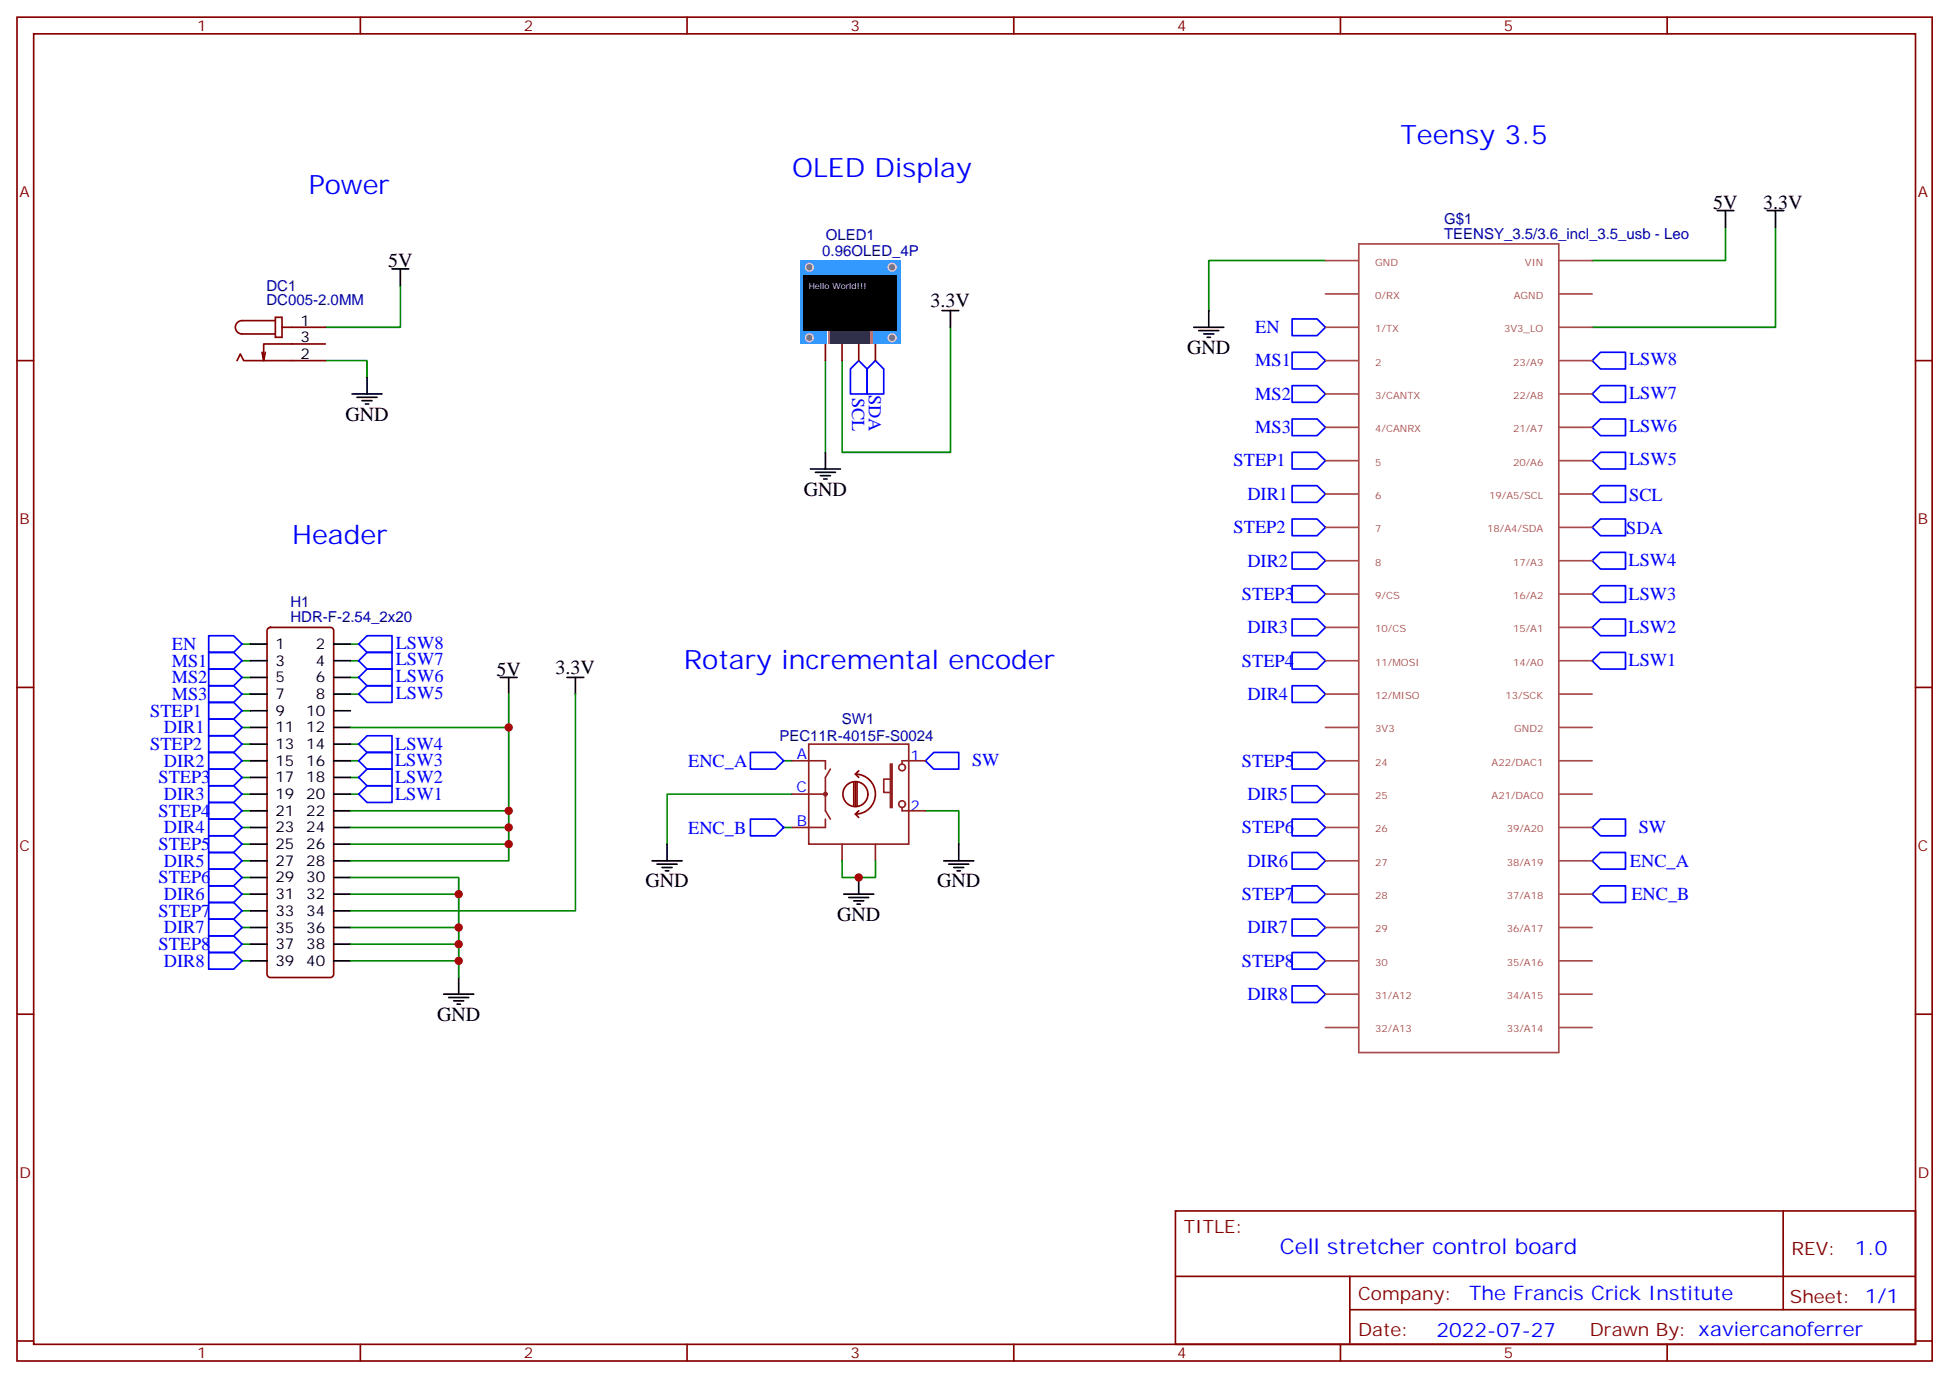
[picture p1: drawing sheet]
<svg xmlns="http://www.w3.org/2000/svg" width="413mm" height="292mm" viewBox="0 0 413 292" stroke-linecap="round" stroke-linejoin="round" font-family="sans-serif">
<g fill="none" stroke="#870000" stroke-width=".35">
<path d="M3.6 3.6h405.3v284.4h-405.3zM7.1 7.2h398.3v277.2h-398.3zM76.3 3.6v3.6M145.4 3.6v3.6M214.6 3.6v3.6M283.7 3.6v3.6M352.8 3.6v3.6M3.6 76.3h3.5M50.2 76.3l.7-1.4 .7 1.4h17.3M56.2 74.5l-.4 1.8M58.3 67.1h1.4v4.3h-1.4zM58.3 67.8h-7.1a1.41 1.41 0 0 0-1.4 1.5 1.41 1.41 0 0 0 1.4 1.4h7.1"/>
<path d="M59.7 69.3h9.2M68.9 72.8h-13.1v3.5l-.3-1.8M174.7 72.8v3.5M178.2 72.8v3.5M181.8 72.8v3.5M185.3 72.8v3.5M405.4 76.3h3.5M3.6 145.5h3.5M405.4 145.5h3.5M3.6 214.6h3.5M405.4 214.6h3.5M248.8 256.2h156.6v28.2h-156.6z"/>
<path d="M377.4 256.2v20.9M248.8 270.1h156.5M285.7 277.1h119.6M285.7 270.1v14.1M3.6 283.7h3.5M76.3 284.4v3.6M145.4 284.4v3.6M214.6 284.4v3.6M283.7 284.4v3.6M352.8 284.4v3.6M405.4 283.7h3.5"/>
</g>
<path d="M280.5 55.1h-24.7v10.6M365.2 48.1v7h-28.2M375.8 48.1v21.2h-38.8M68.9 76.3h8.8v3.5M84.7 60.4v8.9h-15.8M174.7 76.3v19.4M201.2 69.3v26.4h-23v-19.4M165.9 175.1h1.7M165.9 161h1.7M167.6 168h-26.4v10.6M195.9 171.6h7v7" fill="none" stroke="#008700" stroke-width=".35"/>
<g fill="none" stroke="#00f" stroke-width=".35">
<path d="M181.8 76.3l1.7 1.8v5.3h-3.5v-5.3zM185.3 76.3l1.7 1.8v5.3h-3.5v-5.3zM273.5 74.5h5.3l1.7 1.8-1.7 1.8h-5.3zM273.5 67.5h5.3l1.7 1.8-1.7 1.7h-5.3zM337 76.3l1.7-1.8h5.3v3.6h-5.3zM273.5 95.7h5.3l1.7 1.8-1.7 1.7h-5.3zM273.5 88.7h5.3l1.7 1.7-1.7 1.8h-5.3zM273.5 81.6h5.3l1.7 1.8-1.7 1.7h-5.3zM337 83.4l1.7-1.8h5.3v3.5h-5.3zM337 90.4l1.7-1.7h5.3v3.5h-5.3zM337 97.5l1.7-1.8h5.3v3.5h-5.3zM273.5 116.9h5.3l1.7 1.7-1.7 1.8h-5.3z"/>
<path d="M273.5 109.8h5.3l1.7 1.8-1.7 1.7h-5.3zM273.5 102.8h5.3l1.7 1.7-1.7 1.8h-5.3zM337 111.6l1.7-1.8h5.3v3.5h-5.3zM337 104.5l1.7-1.7h5.3v3.5h-5.3zM337 118.6l1.7-1.7h5.3v3.5h-5.3zM273.5 138h5.3l1.7 1.8-1.7 1.8h-5.3zM273.5 131h5.3l1.7 1.8-1.7 1.7h-5.3zM273.5 123.9h5.3l1.7 1.8-1.7 1.8h-5.3zM337 125.7l1.7-1.8h5.3v3.6h-5.3zM337 132.8l1.7-1.8h5.3v3.5h-5.3zM337 139.8l1.7-1.8h5.3v3.6h-5.3zM158.8 159.2h5.3l1.8 1.8-1.8 1.7h-5.3z"/>
<path d="M273.5 159.2h5.3l1.7 1.8-1.7 1.7h-5.3zM273.5 145.1h5.3l1.7 1.8-1.7 1.7h-5.3zM158.8 173.3h5.3l1.8 1.8-1.8 1.7h-5.3zM195.9 161l1.7-1.8h5.3v3.5h-5.3zM273.5 173.3h5.3l1.7 1.8-1.7 1.7h-5.3zM273.5 166.3h5.3l1.7 1.7-1.7 1.8h-5.3zM337 175.1l1.7-1.8h5.3v3.5h-5.3zM273.5 194.5h5.3l1.7 1.8-1.7 1.7h-5.3zM273.5 187.4h5.3l1.7 1.8-1.7 1.8h-5.3zM273.5 180.4h5.3l1.7 1.7-1.7 1.8h-5.3zM337 182.1l1.7-1.7h5.3v3.5h-5.3zM337 189.2l1.7-1.8h5.3v3.6h-5.3z"/>
<path d="M273.5 208.6h5.3l1.7 1.8-1.7 1.7h-5.3zM273.5 201.5h5.3l1.7 1.8-1.7 1.8h-5.3z"/>
</g>
<g fill="none" stroke="#000" stroke-width=".35">
<path d="M83 56.9h3.5M84.7 56.9v3.5M363.4 44.6h3.6M365.2 44.6v3.5M374 44.6h3.5M375.8 44.6v3.5M77.7 79.8v3.6M199.4 65.7h3.5M201.2 65.7v3.6M252.7 69.3h6.3M253.7 70h4.3M254.8 70.7h2.1"/>
<path d="M255.5 71.4h.7M255.8 65.7v3.6M74.5 83.4h6.4M75.6 84.1h4.2M76.6 84.8h2.1M77.3 85.5h.7M171.5 99.2h6.4M172.6 99.9h4.2M174.7 95.7v3.5M173.6 100.6h2.2M174.3 101.4h.7M141.2 178.6v3.5"/>
<path d="M202.9 178.6v3.5M138 182.1h6.4M139.1 182.8h4.2M140.1 183.6h2.1M140.8 184.3h.7M199.7 182.1h6.4M200.8 182.8h4.2M201.9 183.6h2.1M202.6 184.3h.7"/>
</g>
<g fill="none" stroke="#a64a4a" stroke-width=".35">
<path d="M280.5 55.1h7M287.6 51.6h42.3v171.1h-42.3zM330 55.1h7M280.5 69.3h7M280.5 76.3h7M280.5 62.2h7M330 69.3h7M330 76.3h7M330 62.2h7M280.5 83.4h7M280.5 90.4h7M280.5 97.5h7"/>
<path d="M330 83.4h7M330 90.4h7M330 97.5h7M280.5 104.5h7M280.5 111.6h7M280.5 118.6h7M330 104.5h7M330 111.6h7M330 118.6h7M280.5 125.7h7M280.5 132.8h7M280.5 139.8h7"/>
<path d="M330 125.7h7M330 132.8h7M330 139.8h7M280.5 146.9h7M280.5 153.9h7M330 146.9h7M330 153.9h7M280.5 161h7M280.5 168h7M280.5 175.1h7M330 161h7M330 168h7"/>
<path d="M330 175.1h7M280.5 182.1h7M280.5 189.2h7M280.5 196.3h7M330 182.1h7M330 189.2h7M330 196.3h7M280.5 203.3h7M280.5 210.4h7M280.5 217.4h7M330 203.3h7M330 210.4h7"/>
<path d="M330 217.4h7"/>
</g>
<g fill="none" stroke="#8c2424" stroke-width=".35">
<path d="M171.2 157.4h21.1v21.2h-21.1zM167.6 161h7.1v1.7M167.6 168h7.1M174.7 173.3v1.8h-7.1M175.8 162.7l-1.1 1.8v7.1l1.1 1.7M178.2 178.6v3.5M185.3 178.6v3.5M188.5 161.7h.3v9.2h-.3zM188.5 164.9h-1.5v2.8h1.5M190.9 170.9v.7h5M195.9 161h-5v.7"/>
<circle cx="174.7" cy="168" r=".35"/>
<circle cx="190.9" cy="162.4" r=".71"/>
<circle cx="190.9" cy="170.1" r=".71"/>
</g>
<path d="M180.7 165.6v4.9M181 163.8a4.2 4.2 0 0 1 4.3 4.2 4.2 4.2 0 0 1-4.3 4.3M181 172.3l.8 .7M181 165.6v4.9M181 163.8l.8 .7M181.4 165.6v4.9M181.8 171.6l-.8 .7M181.8 163.1l-.8 .7M183.7 168a2.65 2.65 0 0 0-3.8-2.4 2.65 2.65 0 0 0-.6 4.4 2.65 2.65 0 0 0 4.3-1.3l.1-.6" fill="none" stroke="#850000" stroke-width=".35"/>
<path d="M169.4 55.1h21.2v17.7h-21.2z" fill="#39f"/>
<g fill="#666" stroke="#ccc" stroke-width=".35">
<circle cx="171.3" cy="71.5" r=".81"/>
<circle cx="188.8" cy="71.5" r=".81"/>
<circle cx="171.3" cy="56.6" r=".81"/>
<circle cx="188.8" cy="56.6" r=".81"/>
</g>
<path d="M175.2 70h9.5v2.8h-9.5z" fill="#fff"/>
<g fill="#fc0">
<path d="M175.3 70h.5v2.8h-.5z"/>
<path d="M184.2 70h.5v2.8h-.5z"/>
</g>
<path d="M175.8 70h8.3v2.8h-8.3z" fill="#333"/>
<path d="M170.1 58.3h19.8v11.7h-19.8z" fill="#000"/>
<g fill="none" stroke="#000" stroke-width=".35">
<path d="M53 136.3h3.5M53 139.8h3.5M70.6 136.3h3.6M70.6 139.8h3.6M53 143.3h3.5M53 146.9h3.5M53 150.4h3.5M53 153.9h3.5M53 157.4h3.5M70.6 143.3h3.6M70.6 146.9h3.6M70.6 150.4h3.6"/>
<path d="M70.6 153.9h3.6M70.6 157.4h3.6M105.9 143.3h3.5M107.7 143.3v3.6M120 143.3h3.5M121.8 143.3v3.6M53 161h3.5M53 164.5h3.5M53 168h3.5M53 171.6h3.5M53 175.1h3.5M53 178.6h3.5"/>
<path d="M70.6 161h3.6M70.6 164.5h3.6M70.6 168h3.6M70.6 171.6h3.6M70.6 175.1h3.6M70.6 178.6h3.6M53 182.1h3.5M53 185.7h3.5M53 189.2h3.5M53 192.7h3.5M53 196.3h3.5M53 199.8h3.5"/>
<path d="M70.6 182.1h3.6M70.6 185.7h3.6M70.6 189.2h3.6M70.6 192.7h3.6M70.6 196.3h3.6M70.6 199.8h3.6M178.6 189.2h6.3M179.6 189.9h4.3M180.7 190.6h2.1M181.4 191.3h.7M181.8 185.7v3.5M53 203.3h3.5"/>
<path d="M70.6 203.3h3.6M93.9 210.4h6.4M95 211.1h4.2M96 211.8h2.1M96.7 212.5h.7M97.1 206.8v3.6"/>
</g>
<g fill="none" stroke="#008700" stroke-width=".35">
<path d="M51.2 139.8h1.8M51.2 136.3h1.8M74.2 139.8h1.7M74.2 136.3h1.7M51.2 157.4h1.8M51.2 153.9h1.8M51.2 150.4h1.8M51.2 146.9h1.8M51.2 143.3h1.8M74.2 157.4h1.7M74.2 153.9h33.5M74.2 146.9h1.7"/>
<path d="M74.2 143.3h1.7M107.7 146.9v35.2h-33.5M121.8 146.9v45.8h-47.6M51.2 161h1.8M51.2 164.5h1.8M51.2 168h1.8M51.2 178.6h1.8M51.2 175.1h1.8M51.2 171.6h1.8M74.2 161h1.7M74.2 164.5h1.7M74.2 168h1.7"/>
<path d="M74.2 178.6h33.5M74.2 175.1h33.5M74.2 171.6h33.5M51.2 199.8h1.8M51.2 196.3h1.8M51.2 192.7h1.8M51.2 189.2h1.8M51.2 185.7h1.8M51.2 182.1h1.8M74.2 199.8h22.9v7M74.2 196.3h22.9v3.5M74.2 189.2h22.9v7.1"/>
<path d="M74.2 185.7h22.9v3.5M178.2 182.1v3.6h7.1v-3.6M51.2 203.3h1.8M74.2 203.3h22.9"/>
</g>
<g fill="none" stroke="#00f" stroke-width=".35">
<path d="M44.2 138h5.3l1.7 1.8-1.7 1.8h-5.3zM44.2 134.5h5.3l1.7 1.8-1.7 1.7h-5.3zM75.9 139.8l1.8-1.8h5.3v3.6h-5.3zM75.9 136.3l1.8-1.8h5.3v3.5h-5.3zM44.2 159.2h5.3l1.7 1.8-1.7 1.7h-5.3zM44.2 155.7h5.3l1.7 1.7-1.7 1.8h-5.3zM44.2 152.2h5.3l1.7 1.7-1.7 1.8h-5.3zM44.2 148.6h5.3l1.7 1.8-1.7 1.8h-5.3zM44.2 145.1h5.3l1.7 1.8-1.7 1.7h-5.3zM44.2 141.6h5.3l1.7 1.7-1.7 1.8h-5.3zM75.9 157.4l1.8-1.7h5.3v3.5h-5.3zM75.9 143.3l1.8-1.7h5.3v3.5h-5.3z"/>
<path d="M77.7 145.1h5.3v3.5h-5.3l-1.8-1.7zM44.2 176.8h5.3l1.7 1.8-1.7 1.8h-5.3zM44.2 173.3h5.3l1.7 1.8-1.7 1.7h-5.3zM44.2 169.8h5.3l1.7 1.8-1.7 1.7h-5.3zM44.2 166.3h5.3l1.7 1.7-1.7 1.8h-5.3zM44.2 162.7h5.3l1.7 1.8-1.7 1.8h-5.3zM75.9 168l1.8-1.7h5.3v3.5h-5.3zM75.9 164.5l1.8-1.8h5.3v3.6h-5.3zM75.9 161l1.8-1.8h5.3v3.5h-5.3zM44.2 198h5.3l1.7 1.8-1.7 1.7h-5.3zM44.2 194.5h5.3l1.7 1.8-1.7 1.7h-5.3zM44.2 191h5.3l1.7 1.7-1.7 1.8h-5.3z"/>
<path d="M44.2 187.4h5.3l1.7 1.8-1.7 1.8h-5.3zM44.2 183.9h5.3l1.7 1.8-1.7 1.7h-5.3zM44.2 180.4h5.3l1.7 1.7-1.7 1.8h-5.3zM44.2 201.5h5.3l1.7 1.8-1.7 1.8h-5.3z"/>
</g>
<path d="M56.7 133l.5-.2h12.7a.71 .71 0 0 1 .7 .7v72.6a.76 .76 0 0 1-.7 .7h-12.7a.76 .76 0 0 1-.7-.7v-72.6z" fill="none" stroke="#870000" stroke-width=".35"/>
<g fill="#c00">
<circle cx="97.1" cy="203.3" r=".88"/>
<circle cx="97.1" cy="199.8" r=".88"/>
<circle cx="97.1" cy="196.3" r=".88"/>
<circle cx="97.1" cy="189.2" r=".88"/>
<circle cx="107.7" cy="178.6" r=".88"/>
<circle cx="107.7" cy="175.1" r=".88"/>
<circle cx="107.7" cy="171.6" r=".88"/>
<circle cx="107.7" cy="153.9" r=".88"/>
<circle cx="181.8" cy="185.7" r=".88"/>
</g>
<g font-size="5.6" fill="#00f">
<text x="296.4" y="30.4">Teensy 3.5</text>
<text x="65.3" y="41">Power</text>
<text x="167.6" y="37.5">OLED Display</text>
<text x="61.8" y="115.1">Header</text>
<text x="144.7" y="141.6">Rotary incremental encoder</text>
</g>
<text font-size="4.6" fill="#00f" x="270.9" y="265.3">Cell stretcher control board</text>
<g font-size="4.2">
<text x="362.6" y="44.2">5V</text>
<text x="373.2" y="44.2">3.3V</text>
<text x="82.2" y="56.6">5V</text>
<text x="196.9" y="65">3.3V</text>
<text x="251.2" y="74.9">GND</text>
<text x="73.1" y="89">GND</text>
<text x="170.1" y="104.9">GND</text>
<text x="105.1" y="143">5V</text>
<text x="117.5" y="142.6">3.3V</text>
<text x="136.6" y="187.8">GND</text>
<text x="198.3" y="187.8">GND</text>
<text x="177.2" y="194.8">GND</text>
<text x="92.5" y="216">GND</text>
</g>
<g font-size="4.2" fill="#00f">
<text x="392.6" y="265.5">1.0</text>
<text x="311" y="275">The Francis Crick Institute</text>
<text x="304" y="282.9">2022-07-27</text>
</g>
<g font-size="3.9" fill="#00f">
<text x="265.7" y="70.5">EN</text>
<text x="265.7" y="77.5">MS1</text>
<text x="344.8" y="77.3">LSW8</text>
<text x="183.9" y="83.5" transform="rotate(90 183.9 83.5)">SDA</text>
<text x="180.4" y="84.2" transform="rotate(90 180.4 84.2)">SCL</text>
<text x="265.7" y="84.6">MS2</text>
<text x="344.8" y="84.3">LSW7</text>
<text x="265.7" y="91.6">MS3</text>
<text x="344.8" y="91.4">LSW6</text>
<text x="261.1" y="98.7">STEP1</text>
<text x="344.8" y="98.4">LSW5</text>
<text x="264" y="105.7">DIR1</text>
<text x="344.8" y="105.9">SCL</text>
<text x="261.1" y="112.9">STEP2</text>
<text x="344.2" y="113">SDA</text>
<text x="264" y="119.9">DIR2</text>
<text x="344.7" y="119.8">LSW4</text>
<text x="262.9" y="127">STEP3</text>
<text x="344.7" y="126.8">LSW3</text>
<text x="36.4" y="137.5">EN</text>
<text x="83.7" y="137.2">LSW8</text>
<text x="264" y="134">DIR3</text>
<text x="344.7" y="133.9">LSW2</text>
<text x="36.4" y="141">MS1</text>
<text x="83.7" y="140.8">LSW7</text>
<text x="262.9" y="141">STEP4</text>
<text x="344.7" y="141">LSW1</text>
<text x="36.4" y="148.1">MS3</text>
<text x="36.4" y="144.6">MS2</text>
<text x="83.7" y="147.8">LSW5</text>
<text x="83.7" y="144.3">LSW6</text>
<text x="264" y="148.1">DIR4</text>
<text x="31.8" y="151.6">STEP1</text>
<text x="34.7" y="155.1">DIR1</text>
<text x="31.8" y="158.7">STEP2</text>
<text x="83.6" y="158.6">LSW4</text>
<text x="33.5" y="165.8">STEP3</text>
<text x="34.7" y="162.2">DIR2</text>
<text x="83.6" y="165.7">LSW2</text>
<text x="83.6" y="162.1">LSW3</text>
<text x="145.7" y="162.3">ENC_A</text>
<text x="205.7" y="162.2">SW</text>
<text x="262.9" y="162.2">STEP5</text>
<text x="33.5" y="172.8">STEP4</text>
<text x="34.7" y="169.3">DIR3</text>
<text x="83.6" y="169.2">LSW1</text>
<text x="264" y="169.3">DIR5</text>
<text x="33.5" y="179.9">STEP5</text>
<text x="34.7" y="176.3">DIR4</text>
<text x="145.7" y="176.4">ENC_B</text>
<text x="262.9" y="176.3">STEP6</text>
<text x="346.8" y="176.3">SW</text>
<text x="34.7" y="183.4">DIR5</text>
<text x="264" y="183.4">DIR6</text>
<text x="345" y="183.5">ENC_A</text>
<text x="33.5" y="186.9">STEP6</text>
<text x="34.7" y="190.5">DIR6</text>
<text x="262.9" y="190.5">STEP7</text>
<text x="345.3" y="190.4">ENC_B</text>
<text x="33.5" y="194">STEP7</text>
<text x="34.7" y="197.5">DIR7</text>
<text x="264" y="197.5">DIR7</text>
<text x="33.5" y="201">STEP8</text>
<text x="34.7" y="204.6">DIR8</text>
<text x="262.9" y="204.6">STEP8</text>
<text x="264" y="211.6">DIR8</text>
</g>
<g font-size="3.9" fill="#800">
<text x="250.5" y="260.8">TITLE:</text>
<text x="379.2" y="265.5">REV:</text>
<text x="287.5" y="275">Company:</text>
<text x="378.8" y="275.6">Sheet: 1/1</text>
<text x="287.5" y="282.7">Date:</text>
<text x="336.5" y="282.8">Drawn By: xaviercanoferrer</text>
</g>
<g font-size="3.2" fill="#800">
<text x="41.7" y="6.6">1</text>
<text x="110.8" y="6.6">2</text>
<text x="180" y="6.6">3</text>
<text x="249.1" y="6.6">4</text>
<text x="318.3" y="6.6">5</text>
<text x="4.1" y="41.7">A</text>
<text x="405.9" y="41.7">A</text>
<text x="4.1" y="110.9">B</text>
<text x="405.9" y="110.9">B</text>
<text x="4.1" y="180">C</text>
<text x="405.9" y="180">C</text>
<text x="4.1" y="249.2">D</text>
<text x="405.9" y="249.2">D</text>
<text x="41.7" y="287.4">1</text>
<text x="110.8" y="287.4">2</text>
<text x="180" y="287.4">3</text>
<text x="249.1" y="287.4">4</text>
<text x="318.3" y="287.4">5</text>
</g>
<g font-size="3.2" fill="#000080">
<text x="305.6" y="47.3">G$1</text>
<text x="174.8" y="50.9">OLED1</text>
<text x="305.6" y="50.6">TEENSY_3.5/3.6_incl_3.5_usb - Leo</text>
<text x="174" y="54.1">0.96OLED_4P</text>
<text x="56.4" y="64.6">DC005-2.0MM</text>
<text x="56.4" y="61.5">DC1</text>
<text x="61.5" y="128.5">H1</text>
<text x="61.5" y="131.7">HDR-F-2.54_2x20</text>
<text x="178.2" y="153.3">SW1</text>
<text x="164.9" y="156.9">PEC11R-4015F-S0024</text>
</g>
<g font-size="3.2">
<text x="63.6" y="68.9">1</text>
<text x="63.6" y="72.4">3</text>
<text x="63.6" y="76">2</text>
<text x="58.3" y="137.3">1</text>
<text x="66.8" y="137.3">2</text>
<text x="58.3" y="140.9">3</text>
<text x="66.8" y="140.9">4</text>
<text x="58.3" y="144.4">5</text>
<text x="58.3" y="147.9">7</text>
<text x="66.8" y="144.4">6</text>
<text x="66.8" y="147.9">8</text>
<text x="58.3" y="151.4">9</text>
<text x="58.3" y="155">11</text>
<text x="64.8" y="151.4">10</text>
<text x="64.8" y="155">12</text>
<text x="58.3" y="158.5">13</text>
<text x="64.8" y="158.5">14</text>
<text x="58.3" y="162">15</text>
<text x="58.3" y="165.6">17</text>
<text x="64.8" y="162">16</text>
<text x="64.8" y="165.6">18</text>
<text x="58.3" y="169.1">19</text>
<text x="58.3" y="172.6">21</text>
<text x="64.8" y="169.1">20</text>
<text x="64.8" y="172.6">22</text>
<text x="58.3" y="176.1">23</text>
<text x="58.3" y="179.7">25</text>
<text x="64.8" y="176.1">24</text>
<text x="64.8" y="179.7">26</text>
<text x="58.3" y="183.2">27</text>
<text x="64.8" y="183.2">28</text>
<text x="58.3" y="186.7">29</text>
<text x="58.3" y="190.3">31</text>
<text x="64.8" y="186.7">30</text>
<text x="64.8" y="190.3">32</text>
<text x="58.3" y="193.8">33</text>
<text x="58.3" y="197.3">35</text>
<text x="64.8" y="193.8">34</text>
<text x="64.8" y="197.3">36</text>
<text x="58.3" y="200.8">37</text>
<text x="64.8" y="200.8">38</text>
<text x="58.3" y="204.4">39</text>
<text x="64.8" y="204.4">40</text>
</g>
<g font-size="3.2" fill="#00f">
<text x="168.6" y="160.6">A</text>
<text x="192.7" y="161">1</text>
<text x="168.6" y="167.7">C</text>
<text x="192.7" y="171.6">2</text>
<text x="168.6" y="174.7">B</text>
</g>
<g font-size="2.1" fill="#a54b4b">
<text x="291.1" y="56.2">GND</text>
<text x="322.7" y="56.2">VIN</text>
<text x="291.1" y="63.2">0/RX</text>
<text x="320.4" y="63.2">AGND</text>
<text x="291.1" y="70.3">1/TX</text>
<text x="318.3" y="70.3">3V3_LO</text>
<text x="291.1" y="77.3">2</text>
<text x="320.2" y="77.3">23/A9</text>
<text x="291.1" y="84.4">3/CANTX</text>
<text x="320.2" y="84.4">22/A8</text>
<text x="291.1" y="91.5">4/CANRX</text>
<text x="320.2" y="91.5">21/A7</text>
<text x="291.1" y="98.5">5</text>
<text x="320.2" y="98.5">20/A6</text>
<text x="291.1" y="105.6">6</text>
<text x="315.2" y="105.6">19/A5/SCL</text>
<text x="291.1" y="112.6">7</text>
<text x="314.7" y="112.6">18/A4/SDA</text>
<text x="291.1" y="119.7">8</text>
<text x="320.2" y="119.7">17/A3</text>
<text x="291.1" y="126.7">9/CS</text>
<text x="320.2" y="126.7">16/A2</text>
<text x="291.1" y="133.8">10/CS</text>
<text x="320.2" y="133.8">15/A1</text>
<text x="291.1" y="140.8">11/MOSI</text>
<text x="320.2" y="140.8">14/A0</text>
<text x="291.1" y="147.9">12/MISO</text>
<text x="318.6" y="147.9">13/SCK</text>
<text x="291.1" y="155">3V3</text>
<text x="320.5" y="155">GND2</text>
<text x="291.1" y="162">24</text>
<text x="315.7" y="162">A22/DAC1</text>
<text x="291.1" y="169.1">25</text>
<text x="315.7" y="169.1">A21/DAC0</text>
<text x="291.1" y="176.1">26</text>
<text x="318.9" y="176.1">39/A20</text>
<text x="291.1" y="183.2">27</text>
<text x="318.9" y="183.2">38/A19</text>
<text x="291.1" y="190.2">28</text>
<text x="318.9" y="190.2">37/A18</text>
<text x="291.1" y="197.3">29</text>
<text x="318.9" y="197.3">36/A17</text>
<text x="291.1" y="204.3">30</text>
<text x="318.9" y="204.3">35/A16</text>
<text x="291.1" y="211.4">31/A12</text>
<text x="318.9" y="211.4">34/A15</text>
<text x="291.1" y="218.5">32/A13</text>
<text x="318.9" y="218.5">33/A14</text>
</g>
<text font-size="1.8" fill="#fff" x="171.2" y="61.1">Hello World!!!</text>
</svg>
